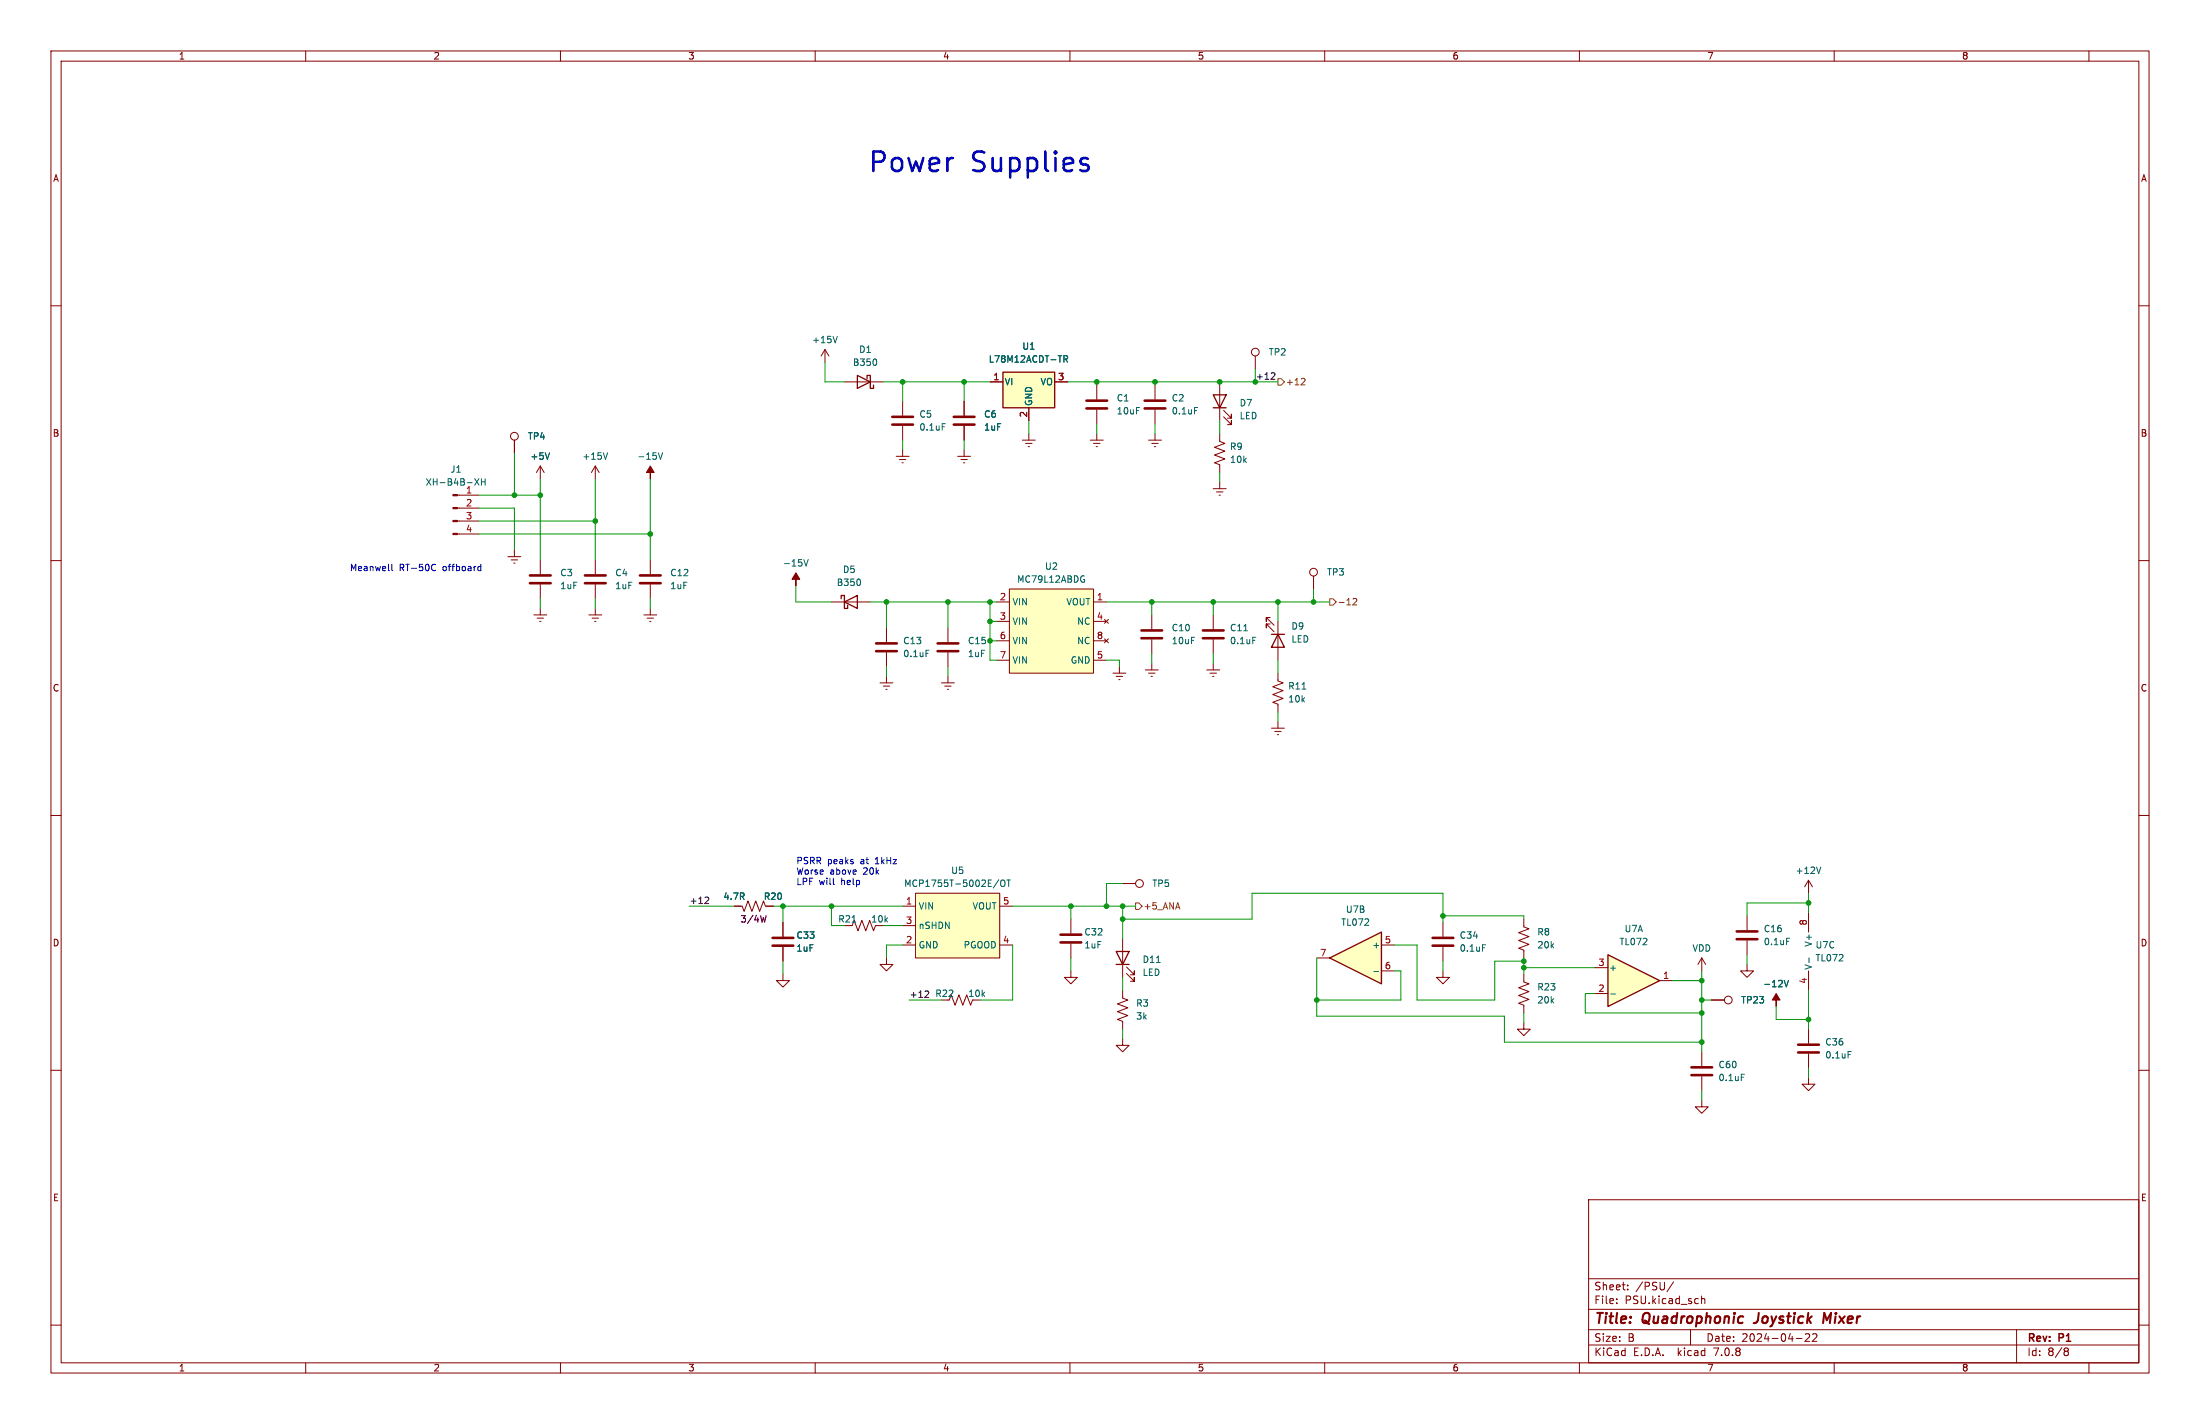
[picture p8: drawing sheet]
<svg xmlns="http://www.w3.org/2000/svg" width="432mm" height="279mm" viewBox="0 0 432 279" stroke-linecap="round" stroke-linejoin="round" font-family="sans-serif">
<g fill="none" stroke="#840000" stroke-width=".2">
<path d="M10 10h411.8v259.4h-411.8zM12 12h407.8v255.4h-407.8zM60 10v2M110 10v2M160 10v2M210 10v2M260 10v2M310 10v2M360 10v2M410 10v2M10 60h2M419.8 60h2"/>
<path d="M226.7 75.6v2.8M246.4 69.9v2.5M106 91.4l-.7 1.3M106 91.4v2.6M106 91.4l.8 1.3M116.8 91.4v2.6M116.8 91.4l-.7 1.3M116.8 91.4l.8 1.3M225.4 86.4h2.6M226.1 87h1.2M226.6 87.6h.2M226.7 80.4v2.8"/>
<path d="M226.7 85.1v1.3M10 110h2M116.8 109.9v2.7M116.8 114.7v2.8M116.8 119.4v1.3M127.6 119.4v1.3M419.8 110h2M115.6 120.7h2.5M116.2 121.3h1.3M116.7 121.9h.3M126.4 120.7h2.5M127 121.3h1.3"/>
<path d="M127.5 121.9h.3M224.8 131.4h2.5M225.4 132.1h1.3M225.9 132.7h.3M226.1 130.2v1.2M236.9 131.4h2.5M237.5 132.1h1.3M238 132.7h.3M238.1 130.2v1.2M250.8 132.1v1.5l1 .4-2 .7 2 .8-2 .8 2 .7-2 .8 1 .4v1.5M10 160h2M249.6 142.9h2.5"/>
<path d="M250.2 143.5h1.3M250.7 144.1h.3M250.8 141.6v1.3M419.8 160h2M144.1 177.8h1.6l.3 1 .8-2 .8 2 .7-2 .8 2 .8-2 .3 1h1.6M177.2 177.8h2.5M179.7 175.3h16.5v12.7h-16.5zM196.2 177.8h2.6M167.3 181.6l.3-1 .8 2 .8-2 .7 2 .8-2 .7 2 .4-1M174 188v1.2h1.3l-1.3 1.3-1.3-1.3h1.3M177.2 185.4h2.5M177.2 181.6h2.5"/>
<path d="M186.3 196.2l.4-1 .8 2 .7-2 .8 2 .7-2 .8 2 .4-1M196.2 185.4h2.6M210.2 190.5v1.3h1.3l-1.3 1.2-1.3-1.2h1.3M283.2 190.5v1.3h1.3l-1.3 1.2-1.3-1.2h1.3M283.2 181v2.8M283.2 185.8v2.8M299.1 180.3v1.6l1 .3-2 .8 2 .8-2 .7 2 .8-2 .8 1 .3v1.6M10 210h2M355 201.9v2.8M355 206.8v2.8M419.8 210h2M311.8 235.4h108v32h-108z"/>
<path d="M10 260h2M311.8 256.9h108M311.8 250.9h108M317.3 255.6v.2M317.3 254.9v.1M319.5 252.9v.2M319.5 252.2v.1M328.5 251.5l-1.3 1.9M334 254.3v1.5M334 254.9l.2-.1 .3 .1 .1 .9M419.8 260h2M60 267.4v2"/>
<path d="M110 267.4v2M160 267.4v2M210 267.4v2M260 267.4v2M310 267.4v2M311.8 263.9h108M311.8 260.9h108M331.8 260.9v3M352.5 262.6h1.2M355.1 261.8v.5l-.8 .9h.9M356.5 261.8v.5l-.8 .9h.9M360 267.4v2"/>
<path d="M395.8 260.9v6.5M405.4 264.5h.3l.3 .3-.3 .3M405.4 265.1h.3M405.7 265.1l.2 .2 .1 .4-.3 .3h-.3M410 267.4v2"/>
<circle cx="246.4" cy="69.1" r=".76"/>
</g>
<path d="M344.7 259.5l-.5 .1M359.4 257.6l-.8 1.4-.5-1.4-.3 2" fill="none" stroke="#840000" stroke-width=".4"/>
<path d="M179.7 175.3h16.5v12.7h-16.5z" fill="#ffffc2" stroke="#ffffc2" stroke-width=".2"/>
<path d="M234.5 80h.6M107.9 88.8l-.5 1.3M119.3 88.8l-.5 1.3M129.2 88.8l.4 1.3 .5-1.3M255.6 135.2h.7M196 172.6l-1.1 1.6M196.6 172.7h.1a.43 .43 0 0 1 .5 .4v.4a.42 .42 0 0 1-.4 .5 .42 .42 0 0 1-.4-.5zM197.6 172.7h.7M198 172.7v1.2M167.2 180.9h.8M291 185.4h.6M362.7 206.3h.6" fill="none" stroke="#006464" stroke-width=".2"/>
<path d="M150.4 179.6l-.3 1.3-.3-.9" fill="none" stroke="#840084" stroke-width=".2"/>
<path d="M224.7 78.6h4M224.7 80.1h4M114.8 114.4h4.1M114.8 112.9h4.1M281.2 185.5h4M281.2 184h4M352.9 206.5h4.1M352.9 205h4.1" fill="none" stroke="#840000" stroke-width=".51"/>
<path d="M127.6 91.4l.8 1.3h-.8v1.3v-1.3h-.7z" fill="#840000" stroke="#840000" stroke-width=".2"/>
<path d="M315.6 187.3l10.2 5.1-10.2 5.1z" fill="#ffffc2"/>
<path d="M168.3 73.7l2.5 1.2-2.5 1.3zM170.2 74.3v-.6h.6v2.5h.6v-.6M196.8 73h10.2v7h-10.2zM238.1 77.5h2.6l-1.3 2.5zM238.1 80h2.6M165.1 117.5v-.7h.6v2.6h.7v-.7M165.7 118.1l2.6-1.3v2.6zM249.6 124.5h2.5M250.8 124.5l1.3 2.5h-2.5zM315.6 187.3l10.2 5.1-10.2 5.1z" fill="none" stroke="#840000" stroke-width=".25"/>
<g fill="none" stroke="#840000" stroke-width=".2">
<path d="M161.9 68.6l-.7 1.3M161.9 68.6v2.5M161.9 68.6l.8 1.3M165.7 74.9h7.7M177.2 78.7v2.8M189.2 78.7v2.8M194.3 74.9h2.5M207 74.9h2.5M215.3 75.6v2.8M239.4 74.9v7.7M89.8 97.2h4.2M89.8 99.7h4.2"/>
<path d="M101 86.4v2.5M175.9 89.5h2.5M176.5 90.2h1.3M177 90.8h.3M177.2 83.6v2.8M177.2 88.3v1.2M188 89.5h2.5M188.6 90.2h1.3M189.1 90.8h.3M189.2 83.6v2.8M189.2 88.3v1.2M200.7 86.4h2.5"/>
<path d="M201.3 87h1.3M201.8 87.6h.3M201.9 80v2.6M201.9 85.1v1.3M214 86.4h2.5M214.6 87h1.3M215.1 87.6h.3M215.3 80.4v2.8M215.3 85.1v1.3M238.1 95.9h2.6M238.8 96.5h1.2M239.3 97.2h.2"/>
<path d="M239.4 85.1v1.5l1 .4-2 .8 2 .7-2 .8 2 .7-2 .8 1 .4v1.5M239.4 94.6v1.3M240.2 81.8l1.5 1.5v-.7v.7h-.8M240.2 80.5l1.5 1.5v-.7v.7h-.8M89.8 104.8h4.2M89.8 102.2h4.2M99.7 109.2h2.5M100.3 109.9h1.3M100.8 110.5h.3M101 108v1.2M106 109.9v2.7M106 114.7v2.8"/>
<path d="M106 119.4v1.3M127.6 109.9v2.7M127.6 114.7v2.8M163.2 118.1h7.6M195.6 118.1h2.5M198.1 115.6h16.5v16.5h-16.5zM214.6 118.1h2.6M257.8 113v2.6M104.8 120.7h2.5M105.4 121.3h1.3M105.9 121.9h.3M172.7 134h2.6"/>
<path d="M173.4 134.6h1.2M173.9 135.3h.2M174 123.2v2.8M174 128v2.8M174 132.7v1.3M184.8 134h2.5M185.4 134.6h1.3M185.9 135.3h.3M186.1 123.2v2.8M186.1 128v2.8M186.1 132.7v1.3M195.6 121.9h2.5"/>
<path d="M195.6 129.5h2.5M195.6 125.7h2.5M214.6 121.9h2.6M214.6 129.5h2.6M214.6 125.7h2.6M216.8 121.5l.8 .8M216.8 125.3l.8 .8M217.6 121.5l-.8 .8M217.6 125.3l-.8 .8M218.4 132.1h2.6M219.1 132.7h1.2M219.6 133.4h.2"/>
<path d="M219.7 130.8v1.3M226.1 120.7v2.7M226.1 125.5v2.8M238.1 120.7v2.7M238.1 125.5v2.8M249.3 121.2h-.8v.7v-.7l1.6 1.5M249.3 122.4h-.8v.8v-.8l1.6 1.6M250.8 121.9v7.6M342.9 179.7v2.8M355 172.7l-.8 1.3M355 172.7v2.6M355 179.1v3.8"/>
<path d="M355 172.7l.7 1.3M153.7 191.1v1.3h1.2l-1.2 1.3-1.3-1.3h1.3M153.7 181v2.8M153.7 185.8v2.8M210.2 180.3v2.8M210.2 185.2v2.8M299.1 191.1v1.6l1 .3-2 .8 2 .8-2 .7 2 .8-2 .8 1 .3v1.6M313.1 194.9h2.5M313.1 189.9h2.5M325.8 192.4h2.5M334 188l-.8 1.2M334 188v2.5"/>
<path d="M334 188l.8 1.2M335.9 196.2h2.6M342.9 189.2v1.3h1.3l-1.3 1.3-1.3-1.3h1.3M342.9 184.5v2.8M355 190.5v3.8M220.3 203.8v1.3h1.3l-1.3 1.3-1.2-1.3h1.2M299.1 200.7v1.2h1.3l-1.3 1.3-1.3-1.3h1.3M334 215.9v1.3h1.3l-1.3 1.2-1.3-1.2h1.3M334 206.4v2.8M334 211.2v2.8M355 211.5v1.2h1.2l-1.2 1.3-1.3-1.3h1.3"/>
<circle cx="101" cy="85.6" r=".76"/>
<circle cx="257.8" cy="112.3" r=".76"/>
<circle cx="339.2" cy="196.2" r=".76"/>
</g>
<g fill="none" stroke="#006464" stroke-width=".2">
<path d="M164.3 66l-.4 1.3M171.9 70.6l.2 .3-.2 .7M208.8 70.5l.6-.1 .1-.5-.7-.1v1.3M209.1 70.5l.4 .6M93.2 93.9l.8 1.3M94 93.9l-.8 1.3M94.5 93.9v1.3M94.5 94.5h.7M95.2 93.9v1.3M184.9 83.1h.6M157.8 109.8l.4 1.3 .4-1.3M168.8 113.7l.1 .4-.1 .7"/>
<path d="M212.6 113.7h.3v.4l-.3 .1M212.7 113h.1M181.8 127.6h.6M244.1 123.8h.8M245.9 125h.6M357.4 170.1l-.4 1.3M316.1 195h1M350.2 192.3l.4 1.3 .4-1.3M350.7 184.1h.6M355.1 187.9v1M341.8 210.8h.6"/>
</g>
<g fill="none" stroke="#840000" stroke-width=".51">
<path d="M213.2 78.6h4.1M175.1 83.3h4.1M175.1 81.8h4.1M187.2 83.3h4.1M187.2 81.8h4.1M213.2 80.1h4.1M104 114.4h4.1M104 112.9h4.1M125.6 114.4h4.1M125.6 112.9h4.1M172 127.8h4M172 126.2h4"/>
<path d="M184 127.8h4.1M184 126.2h4.1M224 125.2h4.1M224 123.7h4.1M236.1 125.2h4.1M236.1 123.7h4.1M151.6 185.5h4.1M151.6 184h4.1M208.2 184.9h4M208.2 183.4h4M340.9 184.3h4M340.9 182.8h4"/>
<path d="M332 210.9h4M332 209.4h4"/>
</g>
<g fill="#840000" stroke="#840000" stroke-width=".2">
<path d="M156.2 112.4l.8 1.3h-.8v1.2v-1.2h-.8z"/>
<path d="M88.9 104.6h.9v.3h-.9z"/>
<path d="M88.9 102.1h.9v.3h-.9z"/>
<path d="M88.9 99.6h.9v.2h-.9z"/>
<path d="M88.9 97h.9v.3h-.9z"/>
<path d="M348.6 194.9l.8 1.3h-.8v1.3v-1.3h-.7z"/>
</g>
<g fill="#ffffc2" stroke="#ffffc2" stroke-width=".2">
<path d="M196.8 73h10.2v7h-10.2z"/>
<path d="M198.1 115.6h16.5v16.5h-16.5z"/>
</g>
<path d="M261 188l10.1-5.1v10.1z" fill="#ffffc2"/>
<path d="M219.1 186.7h2.5l-1.3 2.5zM219.1 189.2h2.5M261 188l10.1-5.1v10.1z" fill="none" stroke="#840000" stroke-width=".25"/>
<g fill="none" stroke="#840000" stroke-width=".2">
<path d="M189.2 78.7v2.8M194.3 74.9h2.5M207 74.9h2.5M101 86.4v2.5M189.2 83.6v2.8M201.9 80v2.6M144.1 177.8h1.3M150.5 177.8h1.3M220.3 173.4h2.6M153.7 181v2.8M153.7 185.8v2.8M220.3 194.3v1.5l1.1 .4-2.1 .8 2.1 .7-2.1 .8 2.1 .8-2.1 .7 1 .4v1.5"/>
<path d="M220.3 184.2v7.6M221.1 191l1.5 1.5v-.7v.7h-.7M221.1 189.7l1.5 1.6v-.8v.8h-.7M258.4 188h2.6M271.1 185.4h2.6M271.1 190.5h2.6M335.9 196.2h2.6"/>
<circle cx="223.6" cy="173.4" r=".76"/>
</g>
<path d="M208.8 70.5l.6-.1 .1-.5-.7-.1v1.3M209.1 70.5l.4 .6M107.9 88.8l-.5 1.3M227 188.9h.7M269.6 190.6h1M350.2 192.3l.4 1.3 .4-1.3" fill="none" stroke="#006464" stroke-width=".2"/>
<path d="M250.8 74.3h.7l.6 .6-.6 .7h-.7zM255.6 74.2l.4 .1 .1 .3-.8 .9h.8M261 117.5h.6l.7 .6-.7 .6h-.6zM265.6 117.5l.5-.1 .2 .4-.8 .9h.8M222.9 177.2h.6l.7 .6-.7 .6h-.6zM231.2 177.1l.4 1.3" fill="none" stroke="#725600" stroke-width=".2"/>
<path d="M249.7 73.1l.4 .1 .1 .3-.8 .9h.8M138.6 176l.4 .1 .1 .3-.8 .9h.8M181.7 194.4l.5 .1 .1 .3-.8 .9h.8" fill="none" stroke="#0f0f0f" stroke-width=".2"/>
<path d="M76.9 110.7v1.1l.2 .2M84.9 110.8h.6M85.5 111.9h-.6M93.9 111.9h.5M93.9 111.2h.5M94.4 110.7v1.3M163.6 173.5l.1 .1" fill="none" stroke="#0000c2" stroke-width=".2"/>
<g fill="none" stroke="#009600" stroke-width=".2">
<path d="M161.9 71.1v3.8h3.8M173.4 74.9h20.9M177.2 74.9v3.8M189.2 74.9v3.8M209.5 74.9h41.3M215.3 74.9v.7M226.7 74.9v.7M246.4 72.4v2.5M94 97.2h12M94 99.7h7v8.3M101 88.9v8.3M106 94v15.9"/>
<path d="M116.8 94v15.9M127.6 94v15.9M177.2 86.4v1.9M189.2 86.4v1.9M201.9 82.6v2.5M215.3 83.2v1.9M226.7 83.2v1.9M239.4 82.6v2.5M239.4 92.7v1.9M94 102.2h22.8M94 104.8h33.6M106 117.5v1.9"/>
<path d="M116.8 117.5v1.9M127.6 117.5v1.9M156.2 114.9v3.2h7M170.8 118.1h24.8M174 118.1v5.1M186.1 118.1v5.1M194.3 118.1v11.4h1.3M217.2 118.1h43.8M226.1 118.1v2.6M238.1 118.1v2.6M250.8 118.1v3.8M257.8 115.6v2.5"/>
<path d="M174 130.8v1.9M186.1 130.8v1.9M194.3 121.9h1.3M194.3 125.7h1.3M217.2 129.5h2.5v1.3M226.1 128.3v1.9M238.1 128.3v1.9M250.8 129.5v2.6M250.8 139.7v1.9M135.3 177.8h8.8M151.8 177.8h25.4M153.7 177.8v3.2"/>
<path d="M163.2 177.8v3.8h2.5M198.8 177.8h24.1M210.2 177.8v2.5M220.3 177.8v6.4M220.3 173.4h-3.1v4.4M283.2 179.7h15.9v.6M355 175.3v3.8M355 177.2h-12.1v2.5M153.7 188.6v2.5M173.4 181.6h3.8M177.2 185.4h-3.2v2.6M178.4 196.2h6.4"/>
<path d="M198.8 185.4v10.8h-6.4M210.2 188v2.5M220.3 191.8v2.5M220.3 180.3h25.4v-5h37.5v5.7M258.4 188v11.4h36.9v5.1h38.7M273.7 190.5h1.3v5.7h-16.6M273.7 185.4h4.4v10.8h15.3v-7.6h5.7M283.2 188.6v1.9M299.1 188v3.1M299.1 198.8v1.9M299.1 189.9h14M313.1 194.9h-2v3.9h22.9"/>
<path d="M328.3 192.4h5.7M334 196.2h1.9M334 190.5v15.9M342.9 187.3v1.9M348.6 197.5v2.5h6.4M355 194.3v7.6M220.3 201.9v1.9M334 214v1.9M355 209.6v1.9"/>
</g>
<path d="M150.4 179.6l-.3 1.3-.3-.9" fill="none" stroke="#840084" stroke-width=".2"/>
<g fill="#009600" stroke="#009600" stroke-width=".2">
<circle cx="153.7" cy="177.8" r=".46"/>
<circle cx="163.2" cy="177.8" r=".46"/>
<circle cx="257.8" cy="118.1" r=".46"/>
<circle cx="250.8" cy="118.1" r=".46"/>
<circle cx="238.1" cy="118.1" r=".46"/>
<circle cx="246.4" cy="74.9" r=".46"/>
<circle cx="239.4" cy="74.9" r=".46"/>
<circle cx="226.1" cy="118.1" r=".46"/>
<circle cx="174" cy="118.1" r=".46"/>
<circle cx="106" cy="97.2" r=".46"/>
<circle cx="116.8" cy="102.2" r=".46"/>
<circle cx="101" cy="97.2" r=".46"/>
<circle cx="127.6" cy="104.8" r=".46"/>
<circle cx="355" cy="200" r=".46"/>
<circle cx="334" cy="196.2" r=".46"/>
<circle cx="334" cy="192.4" r=".46"/>
<circle cx="334" cy="198.8" r=".46"/>
<circle cx="355" cy="177.2" r=".46"/>
<circle cx="226.7" cy="74.9" r=".46"/>
<circle cx="215.3" cy="74.9" r=".46"/>
<circle cx="194.3" cy="118.1" r=".46"/>
<circle cx="189.2" cy="74.9" r=".46"/>
<circle cx="177.2" cy="74.9" r=".46"/>
<circle cx="186.1" cy="118.1" r=".46"/>
<circle cx="217.2" cy="177.8" r=".46"/>
<circle cx="220.3" cy="177.8" r=".46"/>
<circle cx="220.3" cy="180.3" r=".46"/>
<circle cx="210.2" cy="177.8" r=".46"/>
<circle cx="194.3" cy="121.9" r=".46"/>
<circle cx="194.3" cy="125.7" r=".46"/>
<circle cx="258.4" cy="196.2" r=".46"/>
<circle cx="299.1" cy="189.9" r=".46"/>
<circle cx="299.1" cy="188.6" r=".46"/>
<circle cx="283.2" cy="179.7" r=".46"/>
<circle cx="334" cy="204.5" r=".46"/>
</g>
<g font-size="5.3" fill="#0000c2">
<text x="170.2" y="34">Power</text>
<text x="190.7" y="34">Supplies</text>
</g>
<g font-size="2.8" fill="#840000">
<text x="312.8" y="260.3">Title:</text>
<text x="322.5" y="260.3">Quadrophonic</text>
<text x="345.3" y="260.3">Joystick</text>
<text x="359.5" y="260.3">Mixer</text>
</g>
<g font-size="2.1" fill="#840000">
<text x="312.8" y="256.1">File:</text>
<text x="312.8" y="253.4">Sheet:</text>
<text x="318.9" y="256.1">PSU.kicad_sch</text>
<text x="321" y="253.4">/PSU/</text>
<text x="312.8" y="263.5">Size:</text>
<text x="319.5" y="263.5">B</text>
<text x="334.8" y="263.5">Date:</text>
<text x="341.8" y="263.5">2024-04-22</text>
<text x="397.8" y="263.7">Rev:</text>
<text x="404.2" y="263.7">P1</text>
<text x="312.8" y="266.3">KiCad</text>
<text x="320.5" y="266.3">E.D.A.</text>
<text x="329.4" y="266.3">kicad</text>
<text x="336.6" y="266.3">7.0.8</text>
<text x="397.8" y="266.3">Id:</text>
<text x="401.9" y="266.3">8/8</text>
</g>
<g font-size="1.8" fill="#840000">
<text x="35" y="11.9">1</text>
<text x="85" y="11.9">2</text>
<text x="135" y="11.9">3</text>
<text x="185" y="11.9">4</text>
<text x="235" y="11.9">5</text>
<text x="285" y="11.9">6</text>
<text x="335" y="11.9">7</text>
<text x="385" y="11.9">8</text>
<text x="10.3" y="35.9">A</text>
<text x="420.1" y="35.9">A</text>
<text x="10.3" y="85.9">B</text>
<text x="420.1" y="85.9">B</text>
<text x="10.3" y="135.9">C</text>
<text x="420.1" y="135.9">C</text>
<text x="10.3" y="185.9">D</text>
<text x="420.1" y="185.9">D</text>
<text x="10.3" y="235.9">E</text>
<text x="420.1" y="235.9">E</text>
<text x="35" y="269.3">1</text>
<text x="85" y="269.3">2</text>
<text x="135" y="269.3">3</text>
<text x="185" y="269.3">4</text>
<text x="235" y="269.3">5</text>
<text x="285" y="269.3">6</text>
<text x="335" y="269.3">7</text>
<text x="385" y="269.3">8</text>
</g>
<g font-size="1.8" fill="#006464">
<text x="159.3" y="67.5">+15V</text>
<text x="167.3" y="72">B350</text>
<text x="168.5" y="69.4">D1</text>
<text x="194" y="71.3">L78M12ACDT-TR</text>
<text x="200.6" y="68.8">U1</text>
<text x="248.9" y="70">TP2</text>
<text x="197.1" y="75.8">VI</text>
<text x="204.1" y="75.8">VO</text>
<text x="180.3" y="82.1">C5</text>
<text x="193" y="82.1">C6</text>
<text x="202.8" y="79.8" transform="rotate(-90 202.8 79.8)">GND</text>
<text x="219.1" y="79">C1</text>
<text x="219.1" y="81.5">10uF</text>
<text x="229.9" y="79">C2</text>
<text x="229.9" y="81.5">0.1uF</text>
<text x="243.2" y="79.9">D7</text>
<text x="243.2" y="82.5">LED</text>
<text x="103.5" y="86.5">TP4</text>
<text x="180.3" y="84.7">0.1uF</text>
<text x="193" y="84.7">1uF</text>
<text x="241.3" y="88.5">R9</text>
<text x="83.4" y="95.5">XH-B4B-XH</text>
<text x="88.3" y="92.9">J1</text>
<text x="104" y="90.4">+5V</text>
<text x="114.2" y="90.4">+15V</text>
<text x="125" y="90.4">-15V</text>
<text x="241.3" y="91">10k</text>
<text x="91.4" y="96.9">1</text>
<text x="109.9" y="113.3">C3</text>
<text x="120.7" y="113.3">C4</text>
<text x="131.5" y="113.3">C12</text>
<text x="153.6" y="111.4">-15V</text>
<text x="165.3" y="112.6">D5</text>
<text x="205" y="112">U2</text>
<text x="260.4" y="113.1">TP3</text>
<text x="109.9" y="115.8">1uF</text>
<text x="120.7" y="115.8">1uF</text>
<text x="131.5" y="115.8">1uF</text>
<text x="164.1" y="115.2">B350</text>
<text x="198.6" y="119">VIN</text>
<text x="199.5" y="114.5">MC79L12ABDG</text>
<text x="209.2" y="119">VOUT</text>
<text x="198.6" y="122.8">VIN</text>
<text x="211.3" y="122.8">NC</text>
<text x="229.9" y="124.1">C10</text>
<text x="241.3" y="124.1">C11</text>
<text x="253.4" y="123.7">D9</text>
<text x="177.2" y="126.6">C13</text>
<text x="177.2" y="129.1">0.1uF</text>
<text x="189.9" y="129.1">1uF</text>
<text x="189.9" y="126.6">C15</text>
<text x="198.6" y="126.6">VIN</text>
<text x="198.6" y="130.4">VIN</text>
<text x="210" y="130.4">GND</text>
<text x="211.3" y="126.6">NC</text>
<text x="229.9" y="126.6">10uF</text>
<text x="241.3" y="126.6">0.1uF</text>
<text x="253.4" y="126.3">LED</text>
<text x="252.7" y="135.5">R11</text>
<text x="252.7" y="138">10k</text>
<text x="186.6" y="171.7">U5</text>
<text x="352.3" y="171.7">+12V</text>
<text x="141.9" y="176.8">4.7R</text>
<text x="149.8" y="176.8">R20</text>
<text x="177.4" y="174.2">MCP1755T-5002E/OT</text>
<text x="180.2" y="178.7">VIN</text>
<text x="190.8" y="178.7">VOUT</text>
<text x="226.1" y="174.2">TP5</text>
<text x="264.1" y="179.3">U7B</text>
<text x="156.2" y="184.4">C33</text>
<text x="164.4" y="181.2">R21</text>
<text x="170.9" y="181.2">10k</text>
<text x="180.2" y="182.5">nSHDN</text>
<text x="212.7" y="183.7">C32</text>
<text x="263.2" y="181.8">TL072</text>
<text x="286.4" y="184.4">C34</text>
<text x="301.6" y="183.7">R8</text>
<text x="317.8" y="185.6">TL072</text>
<text x="318.8" y="183.1">U7A</text>
<text x="346.1" y="183.1">C16</text>
<text x="346.1" y="185.6">0.1uF</text>
<text x="355.8" y="185.9" transform="rotate(-90 355.8 185.9)">V+</text>
<text x="156.2" y="186.9">1uF</text>
<text x="180.2" y="186.3">GND</text>
<text x="189" y="186.3">PGOOD</text>
<text x="212.7" y="186.3">1uF</text>
<text x="224.2" y="191.7">LED</text>
<text x="224.2" y="189.1">D11</text>
<text x="269.2" y="186.3">+</text>
<text x="286.4" y="186.9">0.1uF</text>
<text x="301.6" y="186.3">20k</text>
<text x="315.7" y="190.7">+</text>
<text x="332.1" y="186.9">VDD</text>
<text x="355.8" y="190.4" transform="rotate(-90 355.8 190.4)">V-</text>
<text x="356.2" y="186.3">U7C</text>
<text x="356.2" y="188.8">TL072</text>
<text x="183.5" y="195.8">R22</text>
<text x="189.9" y="195.8">10k</text>
<text x="222.9" y="197.7">R3</text>
<text x="301.6" y="194.5">R23</text>
<text x="301.6" y="197.1">20k</text>
<text x="341.6" y="197.1">TP23</text>
<text x="346" y="193.9">-12V</text>
<text x="222.9" y="200.3">3k</text>
<text x="337.2" y="209.8">C60</text>
<text x="358.2" y="205.3">C36</text>
<text x="358.2" y="207.9">0.1uF</text>
<text x="337.2" y="212.3">0.1uF</text>
</g>
<g font-size="1.8" fill="#a90000">
<text x="194.9" y="74.7">1</text>
<text x="207.6" y="74.7">3</text>
<text x="201.7" y="82" transform="rotate(-90 201.7 82)">2</text>
<text x="91.4" y="99.4">2</text>
<text x="91.4" y="102">3</text>
<text x="91.4" y="104.5">4</text>
<text x="196.1" y="117.9">2</text>
<text x="215.2" y="117.9">1</text>
<text x="196.1" y="121.7">3</text>
<text x="196.1" y="125.5">6</text>
<text x="215.2" y="121.7">4</text>
<text x="215.2" y="125.5">8</text>
<text x="196.1" y="129.3">7</text>
<text x="215.2" y="129.3">5</text>
<text x="177.7" y="177.5">1</text>
<text x="196.8" y="177.5">5</text>
<text x="177.7" y="185.2">2</text>
<text x="177.7" y="181.4">3</text>
<text x="196.8" y="185.2">4</text>
<text x="271.7" y="185.2">5</text>
<text x="354.7" y="181.7" transform="rotate(-90 354.7 181.7)">8</text>
<text x="259" y="187.7">7</text>
<text x="271.7" y="190.2">6</text>
<text x="313.6" y="189.6">3</text>
<text x="313.6" y="194.7">2</text>
<text x="326.3" y="192.2">1</text>
<text x="354.7" y="193.1" transform="rotate(-90 354.7 193.1)">4</text>
</g>
<g font-size="1.8" fill="#0f0f0f">
<text x="246.4" y="74.6">+12</text>
<text x="135.3" y="177.5">+12</text>
<text x="178.4" y="195.9">+12</text>
</g>
<g font-size="1.8" fill="#725600">
<text x="252.3" y="75.8">+12</text>
<text x="262.4" y="119">-12</text>
<text x="224.3" y="178.7">+5_ANA</text>
</g>
<g font-size="1.8" fill="#0000c2">
<text x="68.6" y="112.1">Meanwell</text>
<text x="78.3" y="112.1">RT-50C</text>
<text x="87" y="112.1">offboard</text>
<text x="156.2" y="169.7">PSRR</text>
<text x="156.2" y="171.7">Worse</text>
<text x="156.2" y="173.7">LPF</text>
<text x="160.8" y="173.7">will</text>
<text x="162.4" y="169.7">peaks</text>
<text x="162.9" y="171.7">above</text>
<text x="165.2" y="173.7">help</text>
<text x="169" y="169.7">at</text>
<text x="169.6" y="171.7">20k</text>
<text x="172.1" y="169.7">1kHz</text>
</g>
<text font-size="1.8" fill="#840084" x="145.3" y="181.2">3/4W</text>
</svg>
